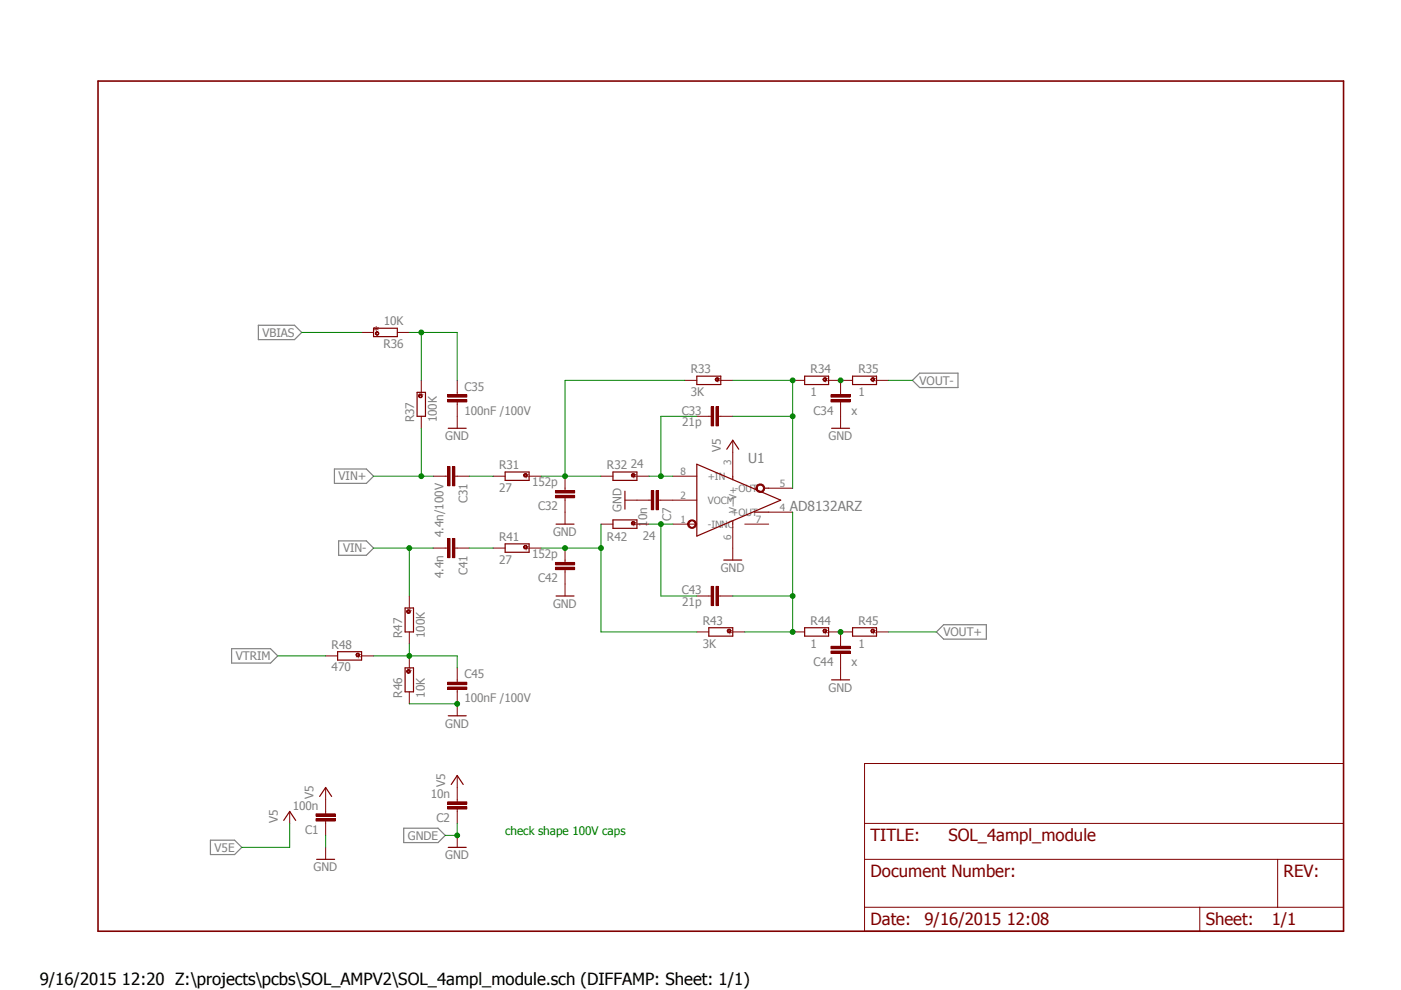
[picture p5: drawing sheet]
<svg xmlns="http://www.w3.org/2000/svg" width="297mm" height="210mm" viewBox="0 0 297 210" stroke-linecap="round" stroke-linejoin="round" font-family="sans-serif">
<path d="M20.3 16.8l264.9 181.2M285.2 16.8l-264.9 181.2" fill="none" stroke="#fff" stroke-width=".21"/>
<path d="M54.8 69h7.6l1.6 1.5-1.6 1.5h-7.6zM70.9 99.4h6.8l1.5 1.6-1.5 1.5h-6.8zM193.5 80.6l1.5-1.5h8.1v3.1h-8.1zM71.8 114.7h5.9l1.5 1.5-1.5 1.5h-5.9zM49.1 137.5h8.3l1.5 1.6-1.5 1.5h-8.3zM200.1 132.5h9v3h-9l-1.6-1.5zM44.6 178.1h5.1l1.6 1.6-1.6 1.5h-5.1zM85.6 175.6h7.3l1.5 1.5-1.5 1.5h-7.3z" fill="none" stroke="#808080" stroke-width=".25"/>
<path d="M155.4 95.9v5.1M142.7 101h5M142.7 111.1h5M142.7 106h5M155.4 111.1v5.1M157.9 111.1h5.1M163 108.6h5.1M163 103.5h5.1" fill="none" stroke="#800000" stroke-width=".21"/>
<path d="M147.7 98.4l17.8 7.6-17.8 7.7zM159.9 108.6h3.1M162.2 103.5h.8" fill="none" stroke="#800000" stroke-width=".25"/>
<path d="M160.6 102.8a.94 .94 0 0 1 1.5 .3 .94 .94 0 0 1-.7 1.3 .94 .94 0 0 1-1.1-.9h.2a.66 .66 0 0 1 .9-.7 .66 .66 0 0 1 .3 1.1 .66 .66 0 0 1-1.1-.1l-.1-.3h-.2z" fill-rule="evenodd" fill="#800000"/>
<path d="M160.6 102.8a.94 .94 0 0 1 1.5 .3 .94 .94 0 0 1-.7 1.3 .94 .94 0 0 1-1.1-.9h.2a.66 .66 0 0 1 .9-.7 .66 .66 0 0 1 .3 1.1 .66 .66 0 0 1-1.1-.1l-.1-.3h-.2z" fill="none" stroke="#800000" stroke-width=".21"/>
<path d="M146.1 110.4a.94 .94 0 0 1 1.5 .3 .94 .94 0 0 1-.7 1.3 .94 .94 0 0 1-1.1-.9h.2a.66 .66 0 0 1 .9-.6 .66 .66 0 0 1 .3 1 .66 .66 0 0 1-1.1-.1l-.1-.3h-.2z" fill-rule="evenodd" fill="#800000"/>
<path d="M146.1 110.4a.94 .94 0 0 1 1.5 .3 .94 .94 0 0 1-.7 1.3 .94 .94 0 0 1-1.1-.9h.2a.66 .66 0 0 1 .9-.6 .66 .66 0 0 1 .3 1 .66 .66 0 0 1-1.1-.1l-.1-.3h-.2zM183.3 161.9h101.6v35.5h-101.6zM183.3 174.6h101.6M183.3 182.2h101.6M183.3 192.4h101.6M254.4 192.4v5M270.9 182.2v10.2" fill="none" stroke="#800000" stroke-width=".21"/>
<path d="M155.4 101v.7M155.4 110.6v.5M150.3 133.1h5.1v1.8h-5.1z" fill="none" stroke="#800000" stroke-width=".25"/>
<path d="M20.8 17.2h264.1v180.2h-264.1z" fill="none" stroke="#800000" stroke-width=".34"/>
<path d="M154.3 133.6l.4-.2 .3 .4-.1 .2-.4 .2-.3-.4 .3-.3 .4 .3-.4 .2-.3-.2z" fill-rule="evenodd" fill="#800000"/>
<path d="M147.7 134h2.6M154.3 133.6l.4-.2 .3 .4-.1 .2-.4 .2-.3-.4 .3-.3 .4 .3-.4 .2-.3-.2zM155.4 134h2.5" fill="none" stroke="#800000" stroke-width=".21"/>
<path d="M130 110.2h5v1.8h-5z" fill="none" stroke="#800000" stroke-width=".25"/>
<path d="M133.9 110.7l.3-.1 .4 .1v.5l-.2 .1-.5-.1v-.3l.3-.2 .3 .2v.2l-.3 .1-.3-.3z" fill-rule="evenodd" fill="#800000"/>
<path d="M127.4 111.1h2.6M133.9 110.7l.3-.1 .4 .1v.5l-.2 .1-.5-.1v-.3l.3-.2 .3 .2v.2l-.3 .1-.3-.3zM135 111.1h2.6" fill="none" stroke="#800000" stroke-width=".21"/>
<path d="M130 100.1h5v1.8h-5z" fill="none" stroke="#800000" stroke-width=".25"/>
<path d="M133.9 100.5l.3-.1 .4 .1v.5l-.2 .1-.5-.1v-.2l.3-.3 .3 .3v.1l-.3 .1-.3-.2z" fill-rule="evenodd" fill="#800000"/>
<path d="M127.4 101h2.6M133.9 100.5l.3-.1 .4 .1v.5l-.2 .1-.5-.1v-.2l.3-.3 .3 .3v.1l-.3 .1-.3-.2zM135 101h2.6" fill="none" stroke="#800000" stroke-width=".21"/>
<path d="M107.1 100.1h5.1v1.8h-5.1z" fill="none" stroke="#800000" stroke-width=".25"/>
<path d="M111.1 100.5l.4-.1 .3 .4-.1 .2-.2 .1-.4-.1-.1-.2 .3-.3 .4 .3-.1 .1-.3 .1-.3-.2z" fill-rule="evenodd" fill="#800000"/>
<path d="M104.6 101h2.5M111.1 100.5l.4-.1 .3 .4-.1 .2-.2 .1-.4-.1-.1-.2 .3-.3 .4 .3-.1 .1-.3 .1-.3-.2zM112.2 101h2.5" fill="none" stroke="#800000" stroke-width=".21"/>
<path d="M107.1 115.3h5.1v1.8h-5.1z" fill="none" stroke="#800000" stroke-width=".25"/>
<path d="M111.1 115.8l.4-.1 .3 .3-.1 .2-.2 .2-.4-.2-.1-.2 .3-.3 .4 .3-.1 .2h-.3l-.3-.2z" fill-rule="evenodd" fill="#800000"/>
<path d="M104.6 116.2h2.5M111.1 115.8l.4-.1 .3 .3-.1 .2-.2 .2-.4-.2-.1-.2 .3-.3 .4 .3-.1 .2h-.3l-.3-.2zM112.2 116.2h2.5" fill="none" stroke="#800000" stroke-width=".21"/>
<path d="M147.7 79.8h5.1v1.7h-5.1z" fill="none" stroke="#800000" stroke-width=".25"/>
<path d="M151.7 80.2l.2-.1 .5 .1v.5l-.3 .1-.4-.1-.1-.2 .4-.3 .3 .3-.3 .2-.4-.2z" fill-rule="evenodd" fill="#800000"/>
<path d="M145.2 80.6h2.5M150.3 88.3h.5M151.7 80.2l.2-.1 .5 .1v.5l-.3 .1-.4-.1-.1-.2 .4-.3 .3 .3-.3 .2-.4-.2zM152.3 88.3h.5M152.8 80.6h2.6" fill="none" stroke="#800000" stroke-width=".21"/>
<path d="M151.8 86.2h.5v4.1h-.5z" fill-rule="evenodd" fill="#800000"/>
<path d="M151.8 86.2h.5v4.1h-.5z" fill="none" stroke="#800000" stroke-width=".21"/>
<path d="M150.8 86.2h.5v4.1h-.5z" fill-rule="evenodd" fill="#800000"/>
<path d="M147.7 88.3h2.6M150.8 86.2h.5v4.1h-.5zM152.8 88.3h2.6M119.8 103.5v.5M119.8 105.5v.5" fill="none" stroke="#800000" stroke-width=".21"/>
<path d="M117.8 104h4v.5h-4z" fill-rule="evenodd" fill="#800000"/>
<path d="M117.8 104h4v.5h-4z" fill="none" stroke="#800000" stroke-width=".21"/>
<path d="M117.8 105h4v.5h-4z" fill-rule="evenodd" fill="#800000"/>
<path d="M117.8 105h4v.5h-4zM119.8 101v2.5M119.8 106v2.6M119.8 118.7v.6M119.8 120.8v.5" fill="none" stroke="#800000" stroke-width=".21"/>
<path d="M117.8 119.3h4v.5h-4z" fill-rule="evenodd" fill="#800000"/>
<path d="M117.8 119.3h4v.5h-4z" fill="none" stroke="#800000" stroke-width=".21"/>
<path d="M117.8 120.3h4v.5h-4z" fill-rule="evenodd" fill="#800000"/>
<path d="M94.4 101h.5M96.4 101h.5M119.8 116.2v2.5M117.8 120.3h4v.5h-4zM119.8 121.3v2.5" fill="none" stroke="#800000" stroke-width=".21"/>
<path d="M94.9 98.9h.5v4.1h-.5z" fill-rule="evenodd" fill="#800000"/>
<path d="M94.9 98.9h.5v4.1h-.5z" fill="none" stroke="#800000" stroke-width=".21"/>
<path d="M95.9 98.9h.5v4.1h-.5z" fill-rule="evenodd" fill="#800000"/>
<path d="M95.9 98.9h.5v4.1h-.5zM91.9 101h2.5M94.4 116.2h.5M96.4 116.2h.5M96.9 101h2.6" fill="none" stroke="#800000" stroke-width=".21"/>
<path d="M94.9 114.2h.5v4h-.5z" fill-rule="evenodd" fill="#800000"/>
<path d="M94.9 114.2h.5v4h-.5z" fill="none" stroke="#800000" stroke-width=".21"/>
<path d="M95.9 114.2h.5v4h-.5z" fill-rule="evenodd" fill="#800000"/>
<path d="M155.4 93.3v2.6M91.9 116.2h2.5M95.9 114.2h.5v4h-.5zM96.9 116.2h2.6M150.3 126.4h.5M152.3 126.4h.5" fill="none" stroke="#800000" stroke-width=".21"/>
<path d="M154.1 95.2l1.3-1.9 1.2 1.9" fill="none" stroke="#800000" stroke-width=".25"/>
<path d="M151.8 124.3h.5v4.1h-.5z" fill-rule="evenodd" fill="#800000"/>
<path d="M151.8 124.3h.5v4.1h-.5z" fill="none" stroke="#800000" stroke-width=".21"/>
<path d="M150.8 124.3h.5v4.1h-.5z" fill-rule="evenodd" fill="#800000"/>
<path d="M132.5 106h2.5M137.6 106h.5M139.6 106h.5M147.7 126.4h2.6M150.8 124.3h.5v4.1h-.5zM152.8 126.4h2.6M61.4 172v2.6" fill="none" stroke="#800000" stroke-width=".21"/>
<path d="M132.5 104.1v3.8M60.2 173.9l1.2-1.9 1.3 1.9" fill="none" stroke="#800000" stroke-width=".25"/>
<path d="M138.1 104h.5v4.1h-.5z" fill-rule="evenodd" fill="#800000"/>
<path d="M138.1 104h.5v4.1h-.5z" fill="none" stroke="#800000" stroke-width=".21"/>
<path d="M139.1 104h.5v4.1h-.5z" fill-rule="evenodd" fill="#800000"/>
<path d="M135 106h2.6M139.1 104h.5v4.1h-.5zM140.1 106h2.6M69 172v.6M69 174.1v.5" fill="none" stroke="#800000" stroke-width=".21"/>
<path d="M67 172.6h4.1v.5h-4.1z" fill-rule="evenodd" fill="#800000"/>
<path d="M67 172.6h4.1v.5h-4.1z" fill="none" stroke="#800000" stroke-width=".21"/>
<path d="M67 173.6h4.1v.5h-4.1z" fill-rule="evenodd" fill="#800000"/>
<path d="M67 173.6h4.1v.5h-4.1zM69 169.5v2.5M69 174.6v2.5M96.9 169.5v.5M96.9 171.5v.5" fill="none" stroke="#800000" stroke-width=".21"/>
<path d="M94.9 170h4.1v.5h-4.1z" fill-rule="evenodd" fill="#800000"/>
<path d="M94.9 170h4.1v.5h-4.1z" fill="none" stroke="#800000" stroke-width=".21"/>
<path d="M94.9 171h4.1v.5h-4.1z" fill-rule="evenodd" fill="#800000"/>
<path d="M69 167v2.5M69 179.7v2.5M94.9 171h4.1v.5h-4.1zM96.9 164.4v5.1M96.9 172v2.6M96.9 177.1v2.6" fill="none" stroke="#800000" stroke-width=".21"/>
<path d="M85.9 128.9h1.8v5.1h-1.8zM67.8 168.9l1.2-1.9 1.3 1.9M95 179.7h3.8M95.7 166.3l1.2-1.9 1.3 1.9M67.1 182.2h3.8" fill="none" stroke="#800000" stroke-width=".25"/>
<path d="M86.3 129.5l.4-.2 .3 .4-.1 .2-.2 .1-.4-.1-.1-.2 .3-.3 .4 .3-.1 .1-.3 .1-.3-.2z" fill-rule="evenodd" fill="#800000"/>
<path d="M86.3 129.5l.4-.2 .3 .4-.1 .2-.2 .1-.4-.1-.1-.2 .3-.3 .4 .3-.1 .1-.3 .1-.3-.2zM86.8 126.4v2.5M86.8 134v2.5" fill="none" stroke="#800000" stroke-width=".21"/>
<path d="M88.4 83.2h1.8v5.1h-1.8z" fill="none" stroke="#800000" stroke-width=".25"/>
<path d="M88.8 83.7l.5-.1 .2 .4-.1 .2-.1 .1-.5-.1v-.2l.3-.3 .3 .1v.2l-.3 .2-.3-.2z" fill-rule="evenodd" fill="#800000"/>
<path d="M88.8 83.7l.5-.1 .2 .4-.1 .2-.1 .1-.5-.1v-.2l.3-.3 .3 .1v.2l-.3 .2-.3-.2zM89.3 80.6v2.6M89.3 88.3v2.5" fill="none" stroke="#800000" stroke-width=".21"/>
<path d="M85.9 141.6h1.8v5.1h-1.8z" fill="none" stroke="#800000" stroke-width=".25"/>
<path d="M86.3 142.2l.4-.2 .3 .4-.1 .2-.4 .1-.3-.3 .3-.3 .3 .1v.3l-.3 .1-.3-.2z" fill-rule="evenodd" fill="#800000"/>
<path d="M86.8 139.1v2.5M86.3 142.2l.4-.2 .3 .4-.1 .2-.4 .1-.3-.3 .3-.3 .3 .1v.3l-.3 .1-.3-.2zM86.8 146.7v2.5" fill="none" stroke="#800000" stroke-width=".21"/>
<path d="M71.6 138.2h5.1v1.8h-5.1z" fill="none" stroke="#800000" stroke-width=".25"/>
<path d="M75.6 138.6l.4-.1 .2 .4v.2l-.5 .1-.2-.3 .3-.3 .3 .1v.3l-.3 .1-.3-.2z" fill-rule="evenodd" fill="#800000"/>
<path d="M69 139.1h2.6M75.6 138.6l.4-.1 .2 .4v.2l-.5 .1-.2-.3 .3-.3 .3 .1v.3l-.3 .1-.3-.2zM76.7 139.1h2.5M96.9 144.1v.6M96.9 146.2v.5" fill="none" stroke="#800000" stroke-width=".21"/>
<path d="M94.9 145.7h4.1v.5h-4.1z" fill-rule="evenodd" fill="#800000"/>
<path d="M94.9 145.7h4.1v.5h-4.1z" fill="none" stroke="#800000" stroke-width=".21"/>
<path d="M94.9 144.7h4.1v.5h-4.1z" fill-rule="evenodd" fill="#800000"/>
<path d="M96.9 83.2v.5M96.9 85.2v.5M94.9 144.7h4.1v.5h-4.1zM96.9 141.6v2.5M96.9 146.7v2.5" fill="none" stroke="#800000" stroke-width=".21"/>
<path d="M94.9 84.7h4.1v.5h-4.1z" fill-rule="evenodd" fill="#800000"/>
<path d="M94.9 84.7h4.1v.5h-4.1z" fill="none" stroke="#800000" stroke-width=".21"/>
<path d="M94.9 83.7h4.1v.5h-4.1z" fill-rule="evenodd" fill="#800000"/>
<path d="M94.9 83.7h4.1v.5h-4.1zM96.9 80.6v2.6M96.9 85.7v2.6" fill="none" stroke="#800000" stroke-width=".21"/>
<path d="M79.2 69.6h5v1.8h-5z" fill="none" stroke="#800000" stroke-width=".25"/>
<path d="M79.7 70.5l.4-.2 .2 .4v.2l-.5 .2-.2-.4 .3-.3 .3 .3v.2l-.3 .1-.3-.3z" fill-rule="evenodd" fill="#800000"/>
<path d="M76.7 70.5h2.5M79.7 70.5l.4-.2 .2 .4v.2l-.5 .2-.2-.4 .3-.3 .3 .3v.2l-.3 .1-.3-.3zM84.2 70.5h2.6M96.9 88.3v2.5M96.9 149.2v2.6" fill="none" stroke="#800000" stroke-width=".21"/>
<path d="M170.6 79.8h5.1v1.7h-5.1zM95 90.8h3.8M95 151.8h3.8" fill="none" stroke="#800000" stroke-width=".25"/>
<path d="M174.6 80.2l.1-.1 .5 .1v.5l-.5 .1-.2-.3 .3-.3 .3 .1v.3l-.3 .1-.3-.2z" fill-rule="evenodd" fill="#800000"/>
<path d="M168.1 80.6h2.5M174.6 80.2l.1-.1 .5 .1v.5l-.5 .1-.2-.3 .3-.3 .3 .1v.3l-.3 .1-.3-.2zM175.7 80.6h2.5" fill="none" stroke="#800000" stroke-width=".21"/>
<path d="M170.6 133.1h5.1v1.8h-5.1z" fill="none" stroke="#800000" stroke-width=".25"/>
<path d="M174.6 133.6l.4-.2 .2 .2v.4l-.5 .2-.2-.4 .3-.3 .3 .1v.3l-.3 .1-.3-.2z" fill-rule="evenodd" fill="#800000"/>
<path d="M168.1 134h2.5M174.6 133.6l.4-.2 .2 .2v.4l-.5 .2-.2-.4 .3-.3 .3 .1v.3l-.3 .1-.3-.2zM175.7 134h2.5" fill="none" stroke="#800000" stroke-width=".21"/>
<path d="M180.8 79.8h5v1.7h-5z" fill="none" stroke="#800000" stroke-width=".25"/>
<path d="M184.7 80.2l.2-.1 .5 .1v.5l-.5 .1-.2-.3 .3-.3 .2 .1v.3l-.2 .1-.3-.2z" fill-rule="evenodd" fill="#800000"/>
<path d="M178.2 80.6h2.6M184.7 80.2l.2-.1 .5 .1v.5l-.5 .1-.2-.3 .3-.3 .2 .1v.3l-.2 .1-.3-.2zM185.8 80.6h2.6" fill="none" stroke="#800000" stroke-width=".21"/>
<path d="M180.8 133.1h5v1.8h-5z" fill="none" stroke="#800000" stroke-width=".25"/>
<path d="M184.7 133.6l.5-.2 .2 .2v.4l-.5 .2-.2-.4 .3-.3 .2 .1v.3l-.2 .1-.3-.2z" fill-rule="evenodd" fill="#800000"/>
<path d="M178.2 83.2v.5M178.2 85.2v.5M178.2 134h2.6M184.7 133.6l.5-.2 .2 .2v.4l-.5 .2-.2-.4 .3-.3 .2 .1v.3l-.2 .1-.3-.2zM185.8 134h2.6" fill="none" stroke="#800000" stroke-width=".21"/>
<path d="M176.2 83.7h4.1v.5h-4.1z" fill-rule="evenodd" fill="#800000"/>
<path d="M176.2 83.7h4.1v.5h-4.1z" fill="none" stroke="#800000" stroke-width=".21"/>
<path d="M176.2 84.7h4.1v.5h-4.1z" fill-rule="evenodd" fill="#800000"/>
<path d="M176.2 84.7h4.1v.5h-4.1zM178.2 80.6v2.6M178.2 85.7v2.6M178.2 136.5v.5M178.2 138.6v.5" fill="none" stroke="#800000" stroke-width=".21"/>
<path d="M176.2 137h4.1v.5h-4.1z" fill-rule="evenodd" fill="#800000"/>
<path d="M176.2 137h4.1v.5h-4.1z" fill="none" stroke="#800000" stroke-width=".21"/>
<path d="M176.2 138h4.1v.6h-4.1z" fill-rule="evenodd" fill="#800000"/>
<path d="M178.2 88.3v2.5M119.8 108.6v2.5M155.4 116.2v2.5M119.8 123.8v2.6M176.2 138h4.1v.6h-4.1zM178.2 134v2.5M178.2 139.1v5" fill="none" stroke="#800000" stroke-width=".21"/>
<path d="M176.3 90.8h3.8M117.9 111.1h3.8M153.5 118.7h3.8M117.9 126.4h3.8M176.3 144.1h3.8" fill="none" stroke="#800000" stroke-width=".25"/>
<path d="M155.4 80.6h12.7v22.9M155.4 88.3h12.7M61.4 174.6v5.1h-10.1" fill="none" stroke="#008000" stroke-width=".21"/>
<circle cx="168.1" cy="88.3" r=".51" fill="#008000"/>
<circle cx="168.1" cy="88.3" r=".51" fill="none" stroke="#008000" stroke-width=".21"/>
<circle cx="168.1" cy="80.6" r=".51" fill="#008000"/>
<g fill="none" stroke="#008000" stroke-width=".21">
<path d="M168.1 108.6v25.4h-10.2M155.4 126.4h12.7"/>
<circle cx="168.1" cy="80.6" r=".51"/>
</g>
<circle cx="168.1" cy="126.4" r=".51" fill="#008000"/>
<circle cx="168.1" cy="126.4" r=".51" fill="none" stroke="#008000" stroke-width=".21"/>
<circle cx="168.1" cy="134" r=".51" fill="#008000"/>
<g fill="none" stroke="#008000" stroke-width=".21">
<path d="M137.6 111.1h5.1M140.1 111.1v15.3h7.6"/>
<circle cx="168.1" cy="134" r=".51"/>
</g>
<circle cx="140.1" cy="111.1" r=".51" fill="#008000"/>
<g fill="none" stroke="#008000" stroke-width=".21">
<path d="M147.7 88.3h-7.6v12.7M137.6 101h5.1"/>
<circle cx="140.1" cy="111.1" r=".51"/>
</g>
<circle cx="140.1" cy="101" r=".51" fill="#008000"/>
<g fill="none" stroke="#008000" stroke-width=".21">
<path d="M114.7 101h5.1"/>
<circle cx="140.1" cy="101" r=".51"/>
</g>
<circle cx="119.8" cy="101" r=".51" fill="#008000"/>
<g fill="none" stroke="#008000" stroke-width=".21">
<path d="M89.3 90.8v10.2M145.2 80.6h-25.4v20.4h7.6M79.2 101h12.7M99.5 101h5.1M99.5 116.2h5.1"/>
<circle cx="119.8" cy="101" r=".51"/>
</g>
<circle cx="89.3" cy="101" r=".51" fill="#008000"/>
<g fill="none" stroke="#008000" stroke-width=".21">
<path d="M79.2 116.2h12.7M86.8 116.2v10.2"/>
<circle cx="89.3" cy="101" r=".51"/>
</g>
<circle cx="86.8" cy="116.2" r=".51" fill="#008000"/>
<g fill="none" stroke="#008000" stroke-width=".21">
<path d="M69 177.1v2.6M96.9 174.6v2.5h-2.5"/>
<circle cx="86.8" cy="116.2" r=".51"/>
</g>
<circle cx="96.9" cy="177.1" r=".51" fill="#008000"/>
<g fill="none" stroke="#008000" stroke-width=".21">
<path d="M86.8 149.2h10.1"/>
<circle cx="96.9" cy="177.1" r=".51"/>
</g>
<circle cx="96.9" cy="149.2" r=".51" fill="#008000"/>
<g fill="none" stroke="#008000" stroke-width=".21">
<path d="M114.7 116.2h12.7M127.4 111.1v22.9h20.3"/>
<circle cx="96.9" cy="149.2" r=".51"/>
</g>
<circle cx="119.8" cy="116.2" r=".51" fill="#008000"/>
<circle cx="119.8" cy="116.2" r=".51" fill="none" stroke="#008000" stroke-width=".21"/>
<circle cx="127.4" cy="116.2" r=".51" fill="#008000"/>
<g fill="none" stroke="#008000" stroke-width=".21">
<path d="M64 70.5h12.7M86.8 70.5h10.1v10.1M89.3 70.5v10.1"/>
<circle cx="127.4" cy="116.2" r=".51"/>
</g>
<circle cx="89.3" cy="70.5" r=".51" fill="#008000"/>
<g fill="none" stroke="#008000" stroke-width=".21">
<path d="M79.2 139.1h17.7v2.5M86.8 136.5v2.6"/>
<circle cx="89.3" cy="70.5" r=".51"/>
</g>
<circle cx="86.8" cy="139.1" r=".51" fill="#008000"/>
<g fill="none" stroke="#008000" stroke-width=".21">
<path d="M58.9 139.1h10.1"/>
<circle cx="86.8" cy="139.1" r=".51"/>
</g>
<circle cx="178.2" cy="80.6" r=".51" fill="#008000"/>
<circle cx="178.2" cy="80.6" r=".51" fill="none" stroke="#008000" stroke-width=".21"/>
<circle cx="178.2" cy="134" r=".51" fill="#008000"/>
<g fill="none" stroke="#008000" stroke-width=".21">
<path d="M188.4 80.6h5.1M188.4 134h10.1"/>
<circle cx="178.2" cy="134" r=".51"/>
</g>
<g font-size="3.6" fill="#800000">
<text x="184.6" y="178.4">TITLE:</text>
<text x="201.1" y="178.4">SOL_4ampl_module</text>
<text x="184.6" y="186">Document Number:</text>
<text x="272.2" y="186">REV:</text>
<text x="184.6" y="196.2">Date:</text>
<text x="196" y="196.2">9/16/2015 12:08</text>
<text x="255.6" y="196.2">Sheet:</text>
<text x="269.6" y="196.2">1/1</text>
</g>
<text font-size="3.6" x="8.4" y="208.9">9/16/2015 12:20 Z:\projects\pcbs\SOL_AMPV2\SOL_4ampl_module.sch (DIFFAMP: Sheet: 1/1)</text>
<g font-size="2.9" fill="#808080">
<text x="158.6" y="98.3">U1</text>
<text x="167.5" y="108.2">AD8132ARZ</text>
</g>
<g font-size="2.5" fill="#808080">
<text x="55.7" y="71.4">VBIAS</text>
<text x="81.4" y="69">10K</text>
<text x="81.3" y="73.8">R36</text>
<text x="98.5" y="82.8">C35</text>
<text x="146.5" y="83.9">3K</text>
<text x="146.5" y="79.2">R33</text>
<text x="171.9" y="83.9">1</text>
<text x="171.9" y="79.2">R34</text>
<text x="182" y="83.9">1</text>
<text x="182" y="79.2">R35</text>
<text x="195" y="81.5">VOUT-</text>
<text x="87.8" y="89.5" transform="rotate(-90 87.8 89.5)">R37</text>
<text x="92.6" y="89.5" transform="rotate(-90 92.6 89.5)">100K</text>
<text x="98.5" y="87.9">100nF /100V</text>
<text x="144.6" y="87.9">C33</text>
<text x="172.5" y="87.9">C34</text>
<text x="180.5" y="87.9">x</text>
<text x="94.4" y="93.3">GND</text>
<text x="144.6" y="90.4">21p</text>
<text x="152.8" y="95.9" transform="rotate(-90 152.8 95.9)">V5</text>
<text x="175.7" y="93.3">GND</text>
<text x="71.8" y="101.9">VIN+</text>
<text x="105.8" y="99.5">R31</text>
<text x="128.7" y="99.5">R32</text>
<text x="133.8" y="99.2">24</text>
<text x="99.1" y="106.7" transform="rotate(-90 99.1 106.7)">C31</text>
<text x="105.8" y="104.3">27</text>
<text x="112.8" y="103.1">152p</text>
<text x="94" y="113.9" transform="rotate(-90 94 113.9)">4.4n/100V</text>
<text x="114.1" y="108.2">C32</text>
<text x="117.3" y="113.7">GND</text>
<text x="131.7" y="108.5" transform="rotate(-90 131.7 108.5)">GND</text>
<text x="137.2" y="111.7" transform="rotate(-90 137.2 111.7)">10n</text>
<text x="142.3" y="110.4" transform="rotate(-90 142.3 110.4)">C7</text>
<text x="72.7" y="117.1">VIN-</text>
<text x="105.8" y="119.5">27</text>
<text x="105.8" y="114.7">R41</text>
<text x="112.8" y="118.4">152p</text>
<text x="128.7" y="114.7">R42</text>
<text x="136.3" y="114.4">24</text>
<text x="94" y="122.6" transform="rotate(-90 94 122.6)">4.4n</text>
<text x="99.1" y="121.9" transform="rotate(-90 99.1 121.9)">C41</text>
<text x="114.1" y="123.4">C42</text>
<text x="144.6" y="126">C43</text>
<text x="152.8" y="121.3">GND</text>
<text x="117.3" y="128.9">GND</text>
<text x="144.6" y="128.5">21p</text>
<text x="70.3" y="137.5">R48</text>
<text x="85.3" y="135.3" transform="rotate(-90 85.3 135.3)">R47</text>
<text x="90.1" y="135.3" transform="rotate(-90 90.1 135.3)">100K</text>
<text x="149" y="137.3">3K</text>
<text x="149" y="132.5">R43</text>
<text x="171.9" y="137.3">1</text>
<text x="171.9" y="132.5">R44</text>
<text x="182" y="137.3">1</text>
<text x="182" y="132.5">R45</text>
<text x="200.1" y="134.9">VOUT+</text>
<text x="50" y="140">VTRIM</text>
<text x="70.3" y="142.4">470</text>
<text x="98.5" y="143.8">C45</text>
<text x="172.5" y="141.2">C44</text>
<text x="180.5" y="141.2">x</text>
<text x="85.3" y="148" transform="rotate(-90 85.3 148)">R46</text>
<text x="90.1" y="148" transform="rotate(-90 90.1 148)">10K</text>
<text x="98.5" y="148.8">100nF /100V</text>
<text x="175.7" y="146.7">GND</text>
<text x="94.4" y="154.3">GND</text>
<text x="94.4" y="167" transform="rotate(-90 94.4 167)">V5</text>
<text x="62.1" y="171.7">100n</text>
<text x="66.5" y="169.5" transform="rotate(-90 66.5 169.5)">V5</text>
<text x="91.3" y="169.1">10n</text>
<text x="58.9" y="174.6" transform="rotate(-90 58.9 174.6)">V5</text>
<text x="64.7" y="176.7">C1</text>
<text x="86.5" y="178">GNDE</text>
<text x="92.6" y="174.2">C2</text>
<text x="45.5" y="180.6">V5E</text>
<text x="66.5" y="184.7">GND</text>
<text x="94.4" y="182.2">GND</text>
</g>
<g font-size="2.5" fill="#800000">
<text x="79.1" y="71">*</text>
<text x="151.6" y="81.9">*</text>
<text x="174.4" y="81.9">*</text>
<text x="184.6" y="81.9">*</text>
<text x="90.6" y="84.5" transform="rotate(-90 90.6 84.5)">*</text>
<text x="110.9" y="102.2">*</text>
<text x="133.8" y="102.2">*</text>
<text x="133.8" y="112.4">*</text>
<text x="110.9" y="117.5">*</text>
<text x="88.1" y="130.2" transform="rotate(-90 88.1 130.2)">*</text>
<text x="154.1" y="135.3">*</text>
<text x="174.4" y="135.3">*</text>
<text x="184.6" y="135.3">*</text>
<text x="75.4" y="140.3">*</text>
<text x="88.1" y="142.9" transform="rotate(-90 88.1 142.9)">*</text>
</g>
<text font-size="2.5" fill="#008000" x="107.1" y="177.1">check shape 100V caps</text>
<g font-size="2.1" fill="#808080">
<text x="144.3" y="100.6">8</text>
<text x="150.1" y="101.7">+IN</text>
<text x="155" y="98.6" transform="rotate(-90 155 98.6)">3</text>
<text x="144.3" y="105.7">2</text>
<text x="150.1" y="106.8">VOCM</text>
<text x="155.8" y="104.3">-OUT</text>
<text x="165.3" y="103.2">5</text>
<text x="144.3" y="110.8">1</text>
<text x="150.1" y="111.9">-INNC</text>
<text x="155" y="109.3">+OUT</text>
<text x="156.1" y="108.8" transform="rotate(-90 156.1 108.8)">V- V+</text>
<text x="160.2" y="110.8">7</text>
<text x="165.3" y="108.2">4</text>
<text x="155" y="114.6" transform="rotate(-90 155 114.6)">6</text>
</g>
</svg>
